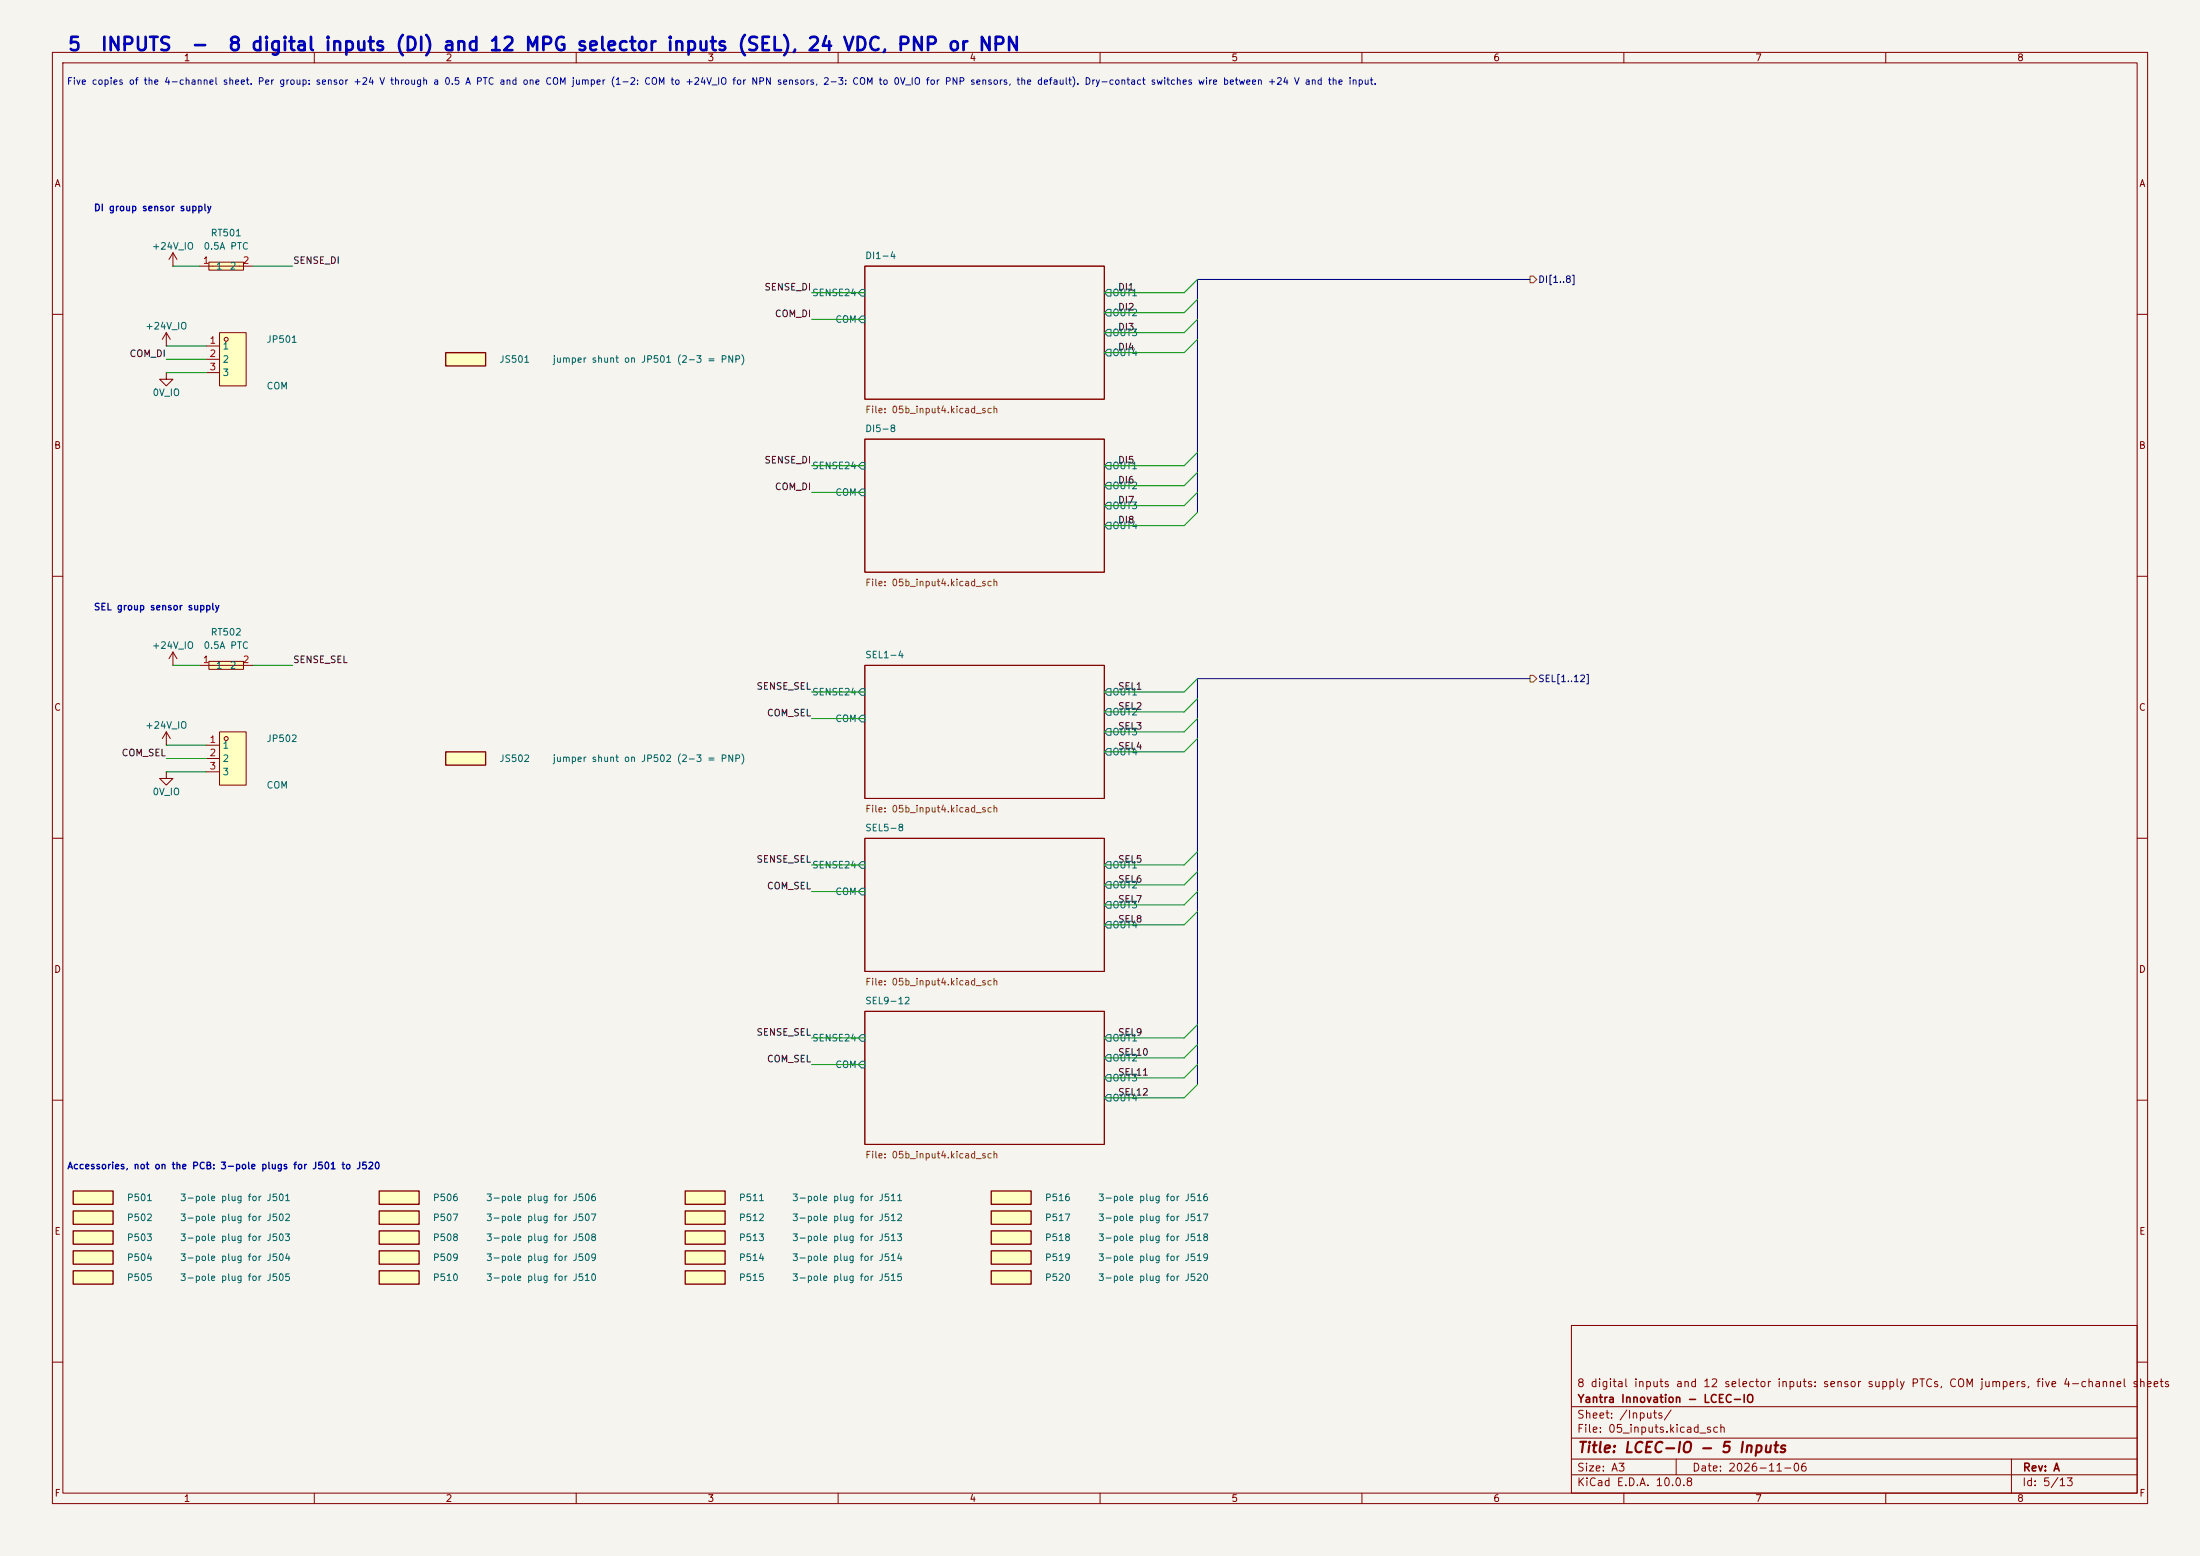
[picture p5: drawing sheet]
<svg xmlns="http://www.w3.org/2000/svg" width="420mm" height="297mm" viewBox="0 0 420 297" stroke-linecap="round" stroke-linejoin="round" font-family="sans-serif">
<path d="M0 0h420v297h-420z" fill="#f5f4ef" stroke="#f5f4ef" stroke-width=".19"/>
<g fill="none" stroke="#840000" stroke-width=".19">
<path d="M10 10h400v277h-400zM12 12h396v273h-396zM60 10v2M110 10v2M160 10v2M210 10v2M260 10v2M310 10v2M360 10v2M165.1 50.8h45.7v25.4h-45.7zM10 60h2M408 60h2"/>
<path d="M165.1 83.8h45.7v25.4h-45.7zM10 110h2M408 110h2M165.1 127h45.7v25.4h-45.7zM10 160h2M408 160h2M165.1 160h45.7v25.4h-45.7zM165.1 193h45.7v25.4h-45.7zM10 210h2M408 210h2M300 253h108v32h-108zM10 260h2"/>
<path d="M300 278.5h108M300 274.5h108M300 268.5h108M320 278.5v3M384 278.5v6.5M408 260h2M60 285v2M110 285v2M160 285v2M210 285v2M260 285v2M300 281.5h108"/>
<path d="M310 285v2M360 285v2"/>
</g>
<g fill="none" stroke="#006464" stroke-width=".19">
<path d="M164.5 55.2h.6v1.3h-.6l-.7-.6zM211.5 55.2h.6v1.3h-.6l-.7-.6zM211.5 59.1h.6v1.2h-.6l-.7-.6zM164.5 60.3h.6v1.3h-.6l-.7-.6zM211.5 62.9h.6v1.2h-.6l-.7-.6zM211.5 66.7h.6v1.2h-.6l-.7-.6zM164.5 88.3h.6v1.2h-.6l-.7-.6zM164.5 93.3h.6v1.3h-.6l-.7-.6zM211.5 88.3h.6v1.2h-.6l-.7-.6zM211.5 92.1h.6v1.2h-.6l-.7-.6zM211.5 95.9h.6v1.3h-.6l-.7-.7zM211.5 99.7h.6v1.3h-.6l-.7-.7z"/>
<path d="M164.5 131.4h.6v1.3h-.6l-.7-.6zM164.5 136.5h.6v1.3h-.6l-.7-.6zM211.5 131.4h.6v1.3h-.6l-.7-.6zM211.5 135.3h.6v1.2h-.6l-.7-.6zM211.5 139.1h.6v1.2h-.6l-.7-.6zM211.5 142.9h.6v1.2h-.6l-.7-.6zM164.5 164.5h.6v1.2h-.6l-.7-.6zM164.5 169.5h.6v1.3h-.6l-.7-.6zM211.5 164.5h.6v1.2h-.6l-.7-.6zM211.5 168.3h.6v1.2h-.6l-.7-.6zM211.5 172.1h.6v1.3h-.6l-.7-.7zM211.5 175.9h.6v1.3h-.6l-.7-.7z"/>
<path d="M164.5 197.5h.6v1.3h-.6l-.7-.7zM211.5 197.5h.6v1.3h-.6l-.7-.7zM164.5 202.6h.6v1.2h-.6l-.7-.6zM211.5 201.3h.6v1.3h-.6l-.7-.7zM211.5 205.1h.6v1.3h-.6l-.7-.7zM211.5 208.9h.6v1.3h-.6l-.7-.6z"/>
</g>
<path d="M14 234.9h7.6v2.6h-7.6z" fill="#ffffc2"/>
<path d="M14 234.9h7.6v2.6h-7.6z" fill="none" stroke="#840000" stroke-width=".25"/>
<path d="M14 242.6h7.6v2.5h-7.6z" fill="#ffffc2"/>
<path d="M14 242.6h7.6v2.5h-7.6z" fill="none" stroke="#840000" stroke-width=".25"/>
<path d="M14 231.1h7.6v2.6h-7.6z" fill="#ffffc2"/>
<path d="M14 231.1h7.6v2.6h-7.6z" fill="none" stroke="#840000" stroke-width=".25"/>
<path d="M189.2 231.1h7.6v2.6h-7.6z" fill="#ffffc2"/>
<path d="M189.2 231.1h7.6v2.6h-7.6z" fill="none" stroke="#840000" stroke-width=".25"/>
<path d="M85.1 67.3h7.6v2.6h-7.6z" fill="#ffffc2"/>
<path d="M85.1 67.3h7.6v2.6h-7.6z" fill="none" stroke="#840000" stroke-width=".25"/>
<path d="M31.7 66h.1M31.7 63.5l-.7 1.3M31.7 63.5l.8 1.3M31.7 63.5v2.5" fill="none" stroke="#840000" stroke-width=".19"/>
<path d="M130.8 238.8h7.6v2.5h-7.6z" fill="#ffffc2"/>
<path d="M130.8 238.8h7.6v2.5h-7.6z" fill="none" stroke="#840000" stroke-width=".25"/>
<path d="M130.8 227.3h7.6v2.6h-7.6z" fill="#ffffc2"/>
<path d="M130.8 227.3h7.6v2.6h-7.6z" fill="none" stroke="#840000" stroke-width=".25"/>
<path d="M130.8 234.9h7.6v2.6h-7.6z" fill="#ffffc2"/>
<path d="M130.8 234.9h7.6v2.6h-7.6z" fill="none" stroke="#840000" stroke-width=".25"/>
<path d="M130.8 231.1h7.6v2.6h-7.6z" fill="#ffffc2"/>
<path d="M130.8 231.1h7.6v2.6h-7.6z" fill="none" stroke="#840000" stroke-width=".25"/>
<path d="M85.1 143.5h7.6v2.6h-7.6z" fill="#ffffc2"/>
<path d="M85.1 143.5h7.6v2.6h-7.6z" fill="none" stroke="#840000" stroke-width=".25"/>
<path d="M130.8 242.6h7.6v2.5h-7.6z" fill="#ffffc2"/>
<path d="M130.8 242.6h7.6v2.5h-7.6z" fill="none" stroke="#840000" stroke-width=".25"/>
<path d="M31.7 147.3v1.3h1.3l-1.3 1.3-1.2-1.3h1.2M31.7 147.3h.1" fill="none" stroke="#840000" stroke-width=".19"/>
<path d="M41.9 63.5h5.1v10.2h-5.1z" fill="#ffffc2"/>
<g fill="none" stroke="#840000" stroke-width=".19">
<path d="M31.7 71.1v1.3h1.3l-1.3 1.3-1.2-1.3h1.2M31.7 71.1h.1M39.4 66h2.5M39.4 68.6h2.5M39.4 71.1h2.5M41.9 63.5h5.1v10.2h-5.1z"/>
<circle cx="43.2" cy="64.8" r=".38"/>
</g>
<path d="M72.4 227.3h7.6v2.6h-7.6z" fill="#ffffc2"/>
<path d="M72.4 227.3h7.6v2.6h-7.6z" fill="none" stroke="#840000" stroke-width=".25"/>
<path d="M41.9 139.7h5.1v10.2h-5.1z" fill="#ffffc2"/>
<g fill="none" stroke="#840000" stroke-width=".19">
<path d="M41.9 139.7h5.1v10.2h-5.1zM39.4 142.2h2.5M39.4 144.8h2.5M39.4 147.3h2.5"/>
<circle cx="43.2" cy="141" r=".38"/>
</g>
<path d="M189.2 234.9h7.6v2.6h-7.6z" fill="#ffffc2"/>
<path d="M189.2 234.9h7.6v2.6h-7.6z" fill="none" stroke="#840000" stroke-width=".25"/>
<path d="M72.4 231.1h7.6v2.6h-7.6z" fill="#ffffc2"/>
<path d="M72.4 231.1h7.6v2.6h-7.6z" fill="none" stroke="#840000" stroke-width=".25"/>
<path d="M33 50.8h.1M33 48.3l-.7 1.2M33 48.3l.8 1.2M33 48.3v2.5" fill="none" stroke="#840000" stroke-width=".19"/>
<path d="M39.9 50h6.6v1.6h-6.6z" fill="#ffffc2"/>
<path d="M38.1 50.8h10.2M39.9 50h6.6v1.6h-6.6z" fill="none" stroke="#840000" stroke-width=".19"/>
<path d="M72.4 238.8h7.6v2.5h-7.6z" fill="#ffffc2"/>
<path d="M72.4 238.8h7.6v2.5h-7.6z" fill="none" stroke="#840000" stroke-width=".25"/>
<path d="M72.4 234.9h7.6v2.6h-7.6z" fill="#ffffc2"/>
<path d="M72.4 234.9h7.6v2.6h-7.6z" fill="none" stroke="#840000" stroke-width=".25"/>
<path d="M72.4 242.6h7.6v2.5h-7.6z" fill="#ffffc2"/>
<path d="M72.4 242.6h7.6v2.5h-7.6z" fill="none" stroke="#840000" stroke-width=".25"/>
<path d="M31.7 139.7l-.7 1.3M31.7 139.7l.8 1.3M31.7 139.7v2.5M31.7 142.2h.1" fill="none" stroke="#840000" stroke-width=".19"/>
<path d="M39.9 126.2h6.6v1.6h-6.6z" fill="#ffffc2"/>
<path d="M33 127h.1M33 124.5l-.7 1.2M33 124.5l.8 1.2M33 124.5v2.5M38.1 127h10.2M39.9 126.2h6.6v1.6h-6.6z" fill="none" stroke="#840000" stroke-width=".19"/>
<path d="M189.2 242.6h7.6v2.5h-7.6z" fill="#ffffc2"/>
<path d="M189.2 242.6h7.6v2.5h-7.6z" fill="none" stroke="#840000" stroke-width=".25"/>
<path d="M189.2 227.3h7.6v2.6h-7.6z" fill="#ffffc2"/>
<path d="M189.2 227.3h7.6v2.6h-7.6z" fill="none" stroke="#840000" stroke-width=".25"/>
<path d="M189.2 238.8h7.6v2.5h-7.6z" fill="#ffffc2"/>
<path d="M189.2 238.8h7.6v2.5h-7.6z" fill="none" stroke="#840000" stroke-width=".25"/>
<path d="M14 227.3h7.6v2.6h-7.6z" fill="#ffffc2"/>
<path d="M14 227.3h7.6v2.6h-7.6z" fill="none" stroke="#840000" stroke-width=".25"/>
<path d="M14 238.8h7.6v2.5h-7.6z" fill="#ffffc2"/>
<path d="M14 238.8h7.6v2.5h-7.6z" fill="none" stroke="#840000" stroke-width=".25"/>
<path d="M292.1 52.7h.6l.7 .6-.7 .7h-.6zM292.1 128.9h.6l.7 .6-.7 .7h-.6z" fill="none" stroke="#725600" stroke-width=".19"/>
<path d="M292.1 53.3h-63.5v44.5M292.1 129.5h-63.5v77.5" fill="none" stroke="#000084" stroke-width=".19"/>
<g fill="none" stroke="#009600" stroke-width=".19">
<path d="M33 50.8h5.1M48.3 50.8h7.6M154.9 55.9h10.2M228.6 57.2l-2.5 2.5h-15.3M228.6 53.3l-2.5 2.6h-15.3M31.7 66h7.7M31.7 71.1h7.7M31.7 68.6h7.7M154.9 61h10.2M228.6 64.8l-2.5 2.5h-15.3M228.6 61l-2.5 2.5h-15.3M154.9 88.9h10.2"/>
<path d="M154.9 94h10.2M228.6 86.4l-2.5 2.5h-15.3M228.6 94l-2.5 2.5h-15.3M228.6 97.8l-2.5 2.5h-15.3M228.6 90.2l-2.5 2.5h-15.3M33 127h5.1M48.3 127h7.6M154.9 137.2h10.2M154.9 132.1h10.2M228.6 129.5l-2.5 2.6h-15.3M228.6 137.2l-2.5 2.5h-15.3M228.6 133.4l-2.5 2.5h-15.3"/>
<path d="M31.7 142.2h7.7M31.7 147.3h7.7M31.7 144.8h7.7M228.6 141l-2.5 2.5h-15.3M154.9 170.2h10.2M154.9 165.1h10.2M228.6 170.2l-2.5 2.5h-15.3M228.6 162.6l-2.5 2.5h-15.3M228.6 174l-2.5 2.5h-15.3M228.6 166.4l-2.5 2.5h-15.3M154.9 198.1h10.2M228.6 195.6l-2.5 2.5h-15.3"/>
<path d="M228.6 199.4l-2.5 2.5h-15.3M154.9 203.2h10.2M228.6 207l-2.5 2.6h-15.3M228.6 203.2l-2.5 2.5h-15.3"/>
</g>
<g font-size="2.5" fill="#0000c2">
<text x="12.8" y="10.3">5</text>
<text x="19.1" y="10.3">INPUTS</text>
<text x="36.4" y="10.3">-</text>
<text x="43.4" y="10.3">8 digital inputs (DI) and 12 MPG selector inputs (SEL), 24 VDC, PNP or NPN</text>
</g>
<text font-size="2" fill="#840000" x="301" y="277.8">Title: LCEC-IO - 5 Inputs</text>
<g font-size="1.5" fill="#840000">
<text x="300.9" y="265.1">8 digital inputs and 12 selector inputs: sensor supply PTCs, COM jumpers, five 4-channel sheets</text>
<text x="301" y="268.1">Yantra Innovation - LCEC-IO</text>
<text x="300.9" y="273.8">File: 05_inputs.kicad_sch</text>
<text x="300.9" y="271.1">Sheet: /Inputs/</text>
<text x="300.9" y="281.2">Size: A3</text>
<text x="322.9" y="281.2">Date: 2026-11-06</text>
<text x="386" y="281.2">Rev: A</text>
<text x="300.9" y="284">KiCad E.D.A. 10.0.8</text>
<text x="385.9" y="284">Id: 5/13</text>
</g>
<g font-size="1.3" fill="#840000">
<text x="35" y="12">1</text>
<text x="85" y="12">2</text>
<text x="135" y="12">3</text>
<text x="185" y="12">4</text>
<text x="235" y="12">5</text>
<text x="285" y="12">6</text>
<text x="335" y="12">7</text>
<text x="385" y="12">8</text>
<text x="10.3" y="36">A</text>
<text x="408.3" y="36">A</text>
<text x="10.2" y="86">B</text>
<text x="408.2" y="86">B</text>
<text x="10.2" y="136">C</text>
<text x="408.2" y="136">C</text>
<text x="10.2" y="186">D</text>
<text x="408.2" y="186">D</text>
<text x="10.3" y="236">E</text>
<text x="408.3" y="236">E</text>
<text x="10.3" y="286">F</text>
<text x="35" y="287">1</text>
<text x="85" y="287">2</text>
<text x="135" y="287">3</text>
<text x="185" y="287">4</text>
<text x="235" y="287">5</text>
<text x="285" y="287">6</text>
<text x="335" y="287">7</text>
<text x="385" y="287">8</text>
<text x="408.3" y="286">F</text>
</g>
<g font-size="1.3" fill="#0000c2">
<text x="12.7" y="16.5">Five copies of the 4-channel sheet. Per group: sensor +24 V through a 0.5 A PTC and one COM jumper (1-2: COM to +24V_IO for NPN sensors, 2-3: COM to 0V_IO for PNP sensors, the default). Dry-contact switches wire between +24 V and the input.</text>
<text x="17.8" y="40.6">DI group sensor supply</text>
<text x="17.8" y="116.8">SEL group sensor supply</text>
<text x="12.7" y="223.5">Accessories, not on the PCB: 3-pole plugs for J501 to J520</text>
</g>
<g font-size="1.3" fill="#006464">
<text x="28.9" y="48">+24V_IO</text>
<text x="38.8" y="48">0.5A PTC</text>
<text x="40.1" y="45.4">RT501</text>
<text x="41.1" y="51.8">1</text>
<text x="43.8" y="51.8">2</text>
<text x="165.1" y="49.8">DI1-4</text>
<text x="154.9" y="56.8">SENSE24</text>
<text x="212.3" y="56.8">OUT1</text>
<text x="27.6" y="63.2">+24V_IO</text>
<text x="50.8" y="65.7">JP501</text>
<text x="159.4" y="61.9">COM</text>
<text x="212.3" y="60.7">OUT2</text>
<text x="212.3" y="64.5">OUT3</text>
<text x="42.4" y="67">1</text>
<text x="42.4" y="69.5">2</text>
<text x="95.2" y="69.5">JS501</text>
<text x="105.4" y="69.5">jumper shunt on JP501 (2-3 = PNP)</text>
<text x="212.3" y="68.3">OUT4</text>
<text x="29" y="75.9">0V_IO</text>
<text x="42.4" y="72.1">3</text>
<text x="50.8" y="74.6">COM</text>
<text x="165.1" y="82.8">DI5-8</text>
<text x="154.9" y="89.9">SENSE24</text>
<text x="212.3" y="89.9">OUT1</text>
<text x="159.4" y="94.9">COM</text>
<text x="212.3" y="93.7">OUT2</text>
<text x="212.3" y="97.5">OUT3</text>
<text x="212.3" y="101.3">OUT4</text>
<text x="28.9" y="124.2">+24V_IO</text>
<text x="38.8" y="124.2">0.5A PTC</text>
<text x="40.1" y="121.6">RT502</text>
<text x="165.1" y="126">SEL1-4</text>
<text x="41.1" y="128">1</text>
<text x="43.8" y="128">2</text>
<text x="154.9" y="133">SENSE24</text>
<text x="212.3" y="133">OUT1</text>
<text x="212.3" y="136.9">OUT2</text>
<text x="27.6" y="139.4">+24V_IO</text>
<text x="42.4" y="143.2">1</text>
<text x="50.8" y="141.9">JP502</text>
<text x="159.4" y="138.1">COM</text>
<text x="212.3" y="140.7">OUT3</text>
<text x="42.4" y="145.7">2</text>
<text x="42.4" y="148.3">3</text>
<text x="95.2" y="145.7">JS502</text>
<text x="105.4" y="145.7">jumper shunt on JP502 (2-3 = PNP)</text>
<text x="212.3" y="144.5">OUT4</text>
<text x="29" y="152.1">0V_IO</text>
<text x="50.8" y="150.8">COM</text>
<text x="165.1" y="159">SEL5-8</text>
<text x="154.9" y="166.1">SENSE24</text>
<text x="212.3" y="166.1">OUT1</text>
<text x="159.4" y="171.1">COM</text>
<text x="212.3" y="169.9">OUT2</text>
<text x="212.3" y="173.7">OUT3</text>
<text x="212.3" y="177.5">OUT4</text>
<text x="165.1" y="192">SEL9-12</text>
<text x="154.9" y="199.1">SENSE24</text>
<text x="212.3" y="199.1">OUT1</text>
<text x="212.3" y="202.9">OUT2</text>
<text x="159.4" y="204.2">COM</text>
<text x="212.3" y="206.7">OUT3</text>
<text x="212.3" y="210.5">OUT4</text>
<text x="24.1" y="233.4">P502</text>
<text x="24.1" y="229.6">P501</text>
<text x="34.3" y="233.4">3-pole plug for J502</text>
<text x="34.3" y="229.6">3-pole plug for J501</text>
<text x="82.5" y="229.6">P506</text>
<text x="82.5" y="233.4">P507</text>
<text x="92.7" y="229.6">3-pole plug for J506</text>
<text x="92.7" y="233.4">3-pole plug for J507</text>
<text x="141" y="229.6">P511</text>
<text x="141" y="233.4">P512</text>
<text x="151.1" y="229.6">3-pole plug for J511</text>
<text x="151.1" y="233.4">3-pole plug for J512</text>
<text x="199.4" y="233.4">P517</text>
<text x="199.4" y="229.6">P516</text>
<text x="209.5" y="233.4">3-pole plug for J517</text>
<text x="209.5" y="229.6">3-pole plug for J516</text>
<text x="24.1" y="237.2">P503</text>
<text x="34.3" y="237.2">3-pole plug for J503</text>
<text x="82.5" y="237.2">P508</text>
<text x="92.7" y="237.2">3-pole plug for J508</text>
<text x="141" y="237.2">P513</text>
<text x="151.1" y="237.2">3-pole plug for J513</text>
<text x="199.4" y="237.2">P518</text>
<text x="209.5" y="237.2">3-pole plug for J518</text>
<text x="24.1" y="244.8">P505</text>
<text x="24.1" y="241">P504</text>
<text x="34.3" y="244.8">3-pole plug for J505</text>
<text x="34.3" y="241">3-pole plug for J504</text>
<text x="82.5" y="241">P509</text>
<text x="82.5" y="244.8">P510</text>
<text x="92.7" y="241">3-pole plug for J509</text>
<text x="92.7" y="244.8">3-pole plug for J510</text>
<text x="141" y="241">P514</text>
<text x="141" y="244.8">P515</text>
<text x="151.1" y="241">3-pole plug for J514</text>
<text x="151.1" y="244.8">3-pole plug for J515</text>
<text x="199.4" y="244.8">P520</text>
<text x="199.4" y="241">P519</text>
<text x="209.5" y="244.8">3-pole plug for J520</text>
<text x="209.5" y="241">3-pole plug for J519</text>
</g>
<g font-size="1.3" fill="#a90000">
<text x="38.6" y="50.7">1</text>
<text x="46.3" y="50.7">2</text>
<text x="39.9" y="65.9">1</text>
<text x="39.9" y="68.4">2</text>
<text x="39.9" y="71">3</text>
<text x="38.6" y="126.9">1</text>
<text x="46.3" y="126.9">2</text>
<text x="39.9" y="142.1">1</text>
<text x="39.9" y="144.6">2</text>
<text x="39.9" y="147.2">3</text>
</g>
<g font-size="1.3" fill="#0f0f0f">
<text x="55.9" y="50.7">SENSE_DI</text>
<text x="145.8" y="55.8">SENSE_DI</text>
<text x="213.3" y="59.6">DI2</text>
<text x="213.3" y="55.8">DI1</text>
<text x="147.8" y="60.8">COM_DI</text>
<text x="213.3" y="63.4">DI3</text>
<text x="24.6" y="68.5">COM_DI</text>
<text x="213.3" y="67.2">DI4</text>
<text x="145.8" y="88.8">SENSE_DI</text>
<text x="213.3" y="88.8">DI5</text>
<text x="147.8" y="93.9">COM_DI</text>
<text x="213.3" y="92.6">DI6</text>
<text x="213.3" y="96.4">DI7</text>
<text x="213.3" y="100.2">DI8</text>
<text x="55.9" y="126.9">SENSE_SEL</text>
<text x="144.3" y="132">SENSE_SEL</text>
<text x="213.3" y="132">SEL1</text>
<text x="146.3" y="137">COM_SEL</text>
<text x="213.3" y="135.8">SEL2</text>
<text x="213.3" y="143.4">SEL4</text>
<text x="213.3" y="139.6">SEL3</text>
<text x="23.1" y="144.7">COM_SEL</text>
<text x="144.3" y="165">SENSE_SEL</text>
<text x="213.3" y="165">SEL5</text>
<text x="146.3" y="170.1">COM_SEL</text>
<text x="213.3" y="172.6">SEL7</text>
<text x="213.3" y="168.8">SEL6</text>
<text x="213.3" y="176.4">SEL8</text>
<text x="144.3" y="198">SENSE_SEL</text>
<text x="213.3" y="198">SEL9</text>
<text x="146.3" y="203.1">COM_SEL</text>
<text x="213.3" y="201.8">SEL10</text>
<text x="213.3" y="209.4">SEL12</text>
<text x="213.3" y="205.6">SEL11</text>
</g>
<g font-size="1.3" fill="#000084">
<text x="293.5" y="54.3">DI[1..8]</text>
<text x="293.5" y="130.5">SEL[1..12]</text>
</g>
<g font-size="1.3" fill="#725600">
<text x="165.1" y="79.2">File: 05b_input4.kicad_sch</text>
<text x="165.1" y="112.2">File: 05b_input4.kicad_sch</text>
<text x="165.1" y="155.4">File: 05b_input4.kicad_sch</text>
<text x="165.1" y="188.4">File: 05b_input4.kicad_sch</text>
<text x="165.1" y="221.4">File: 05b_input4.kicad_sch</text>
</g>
</svg>
